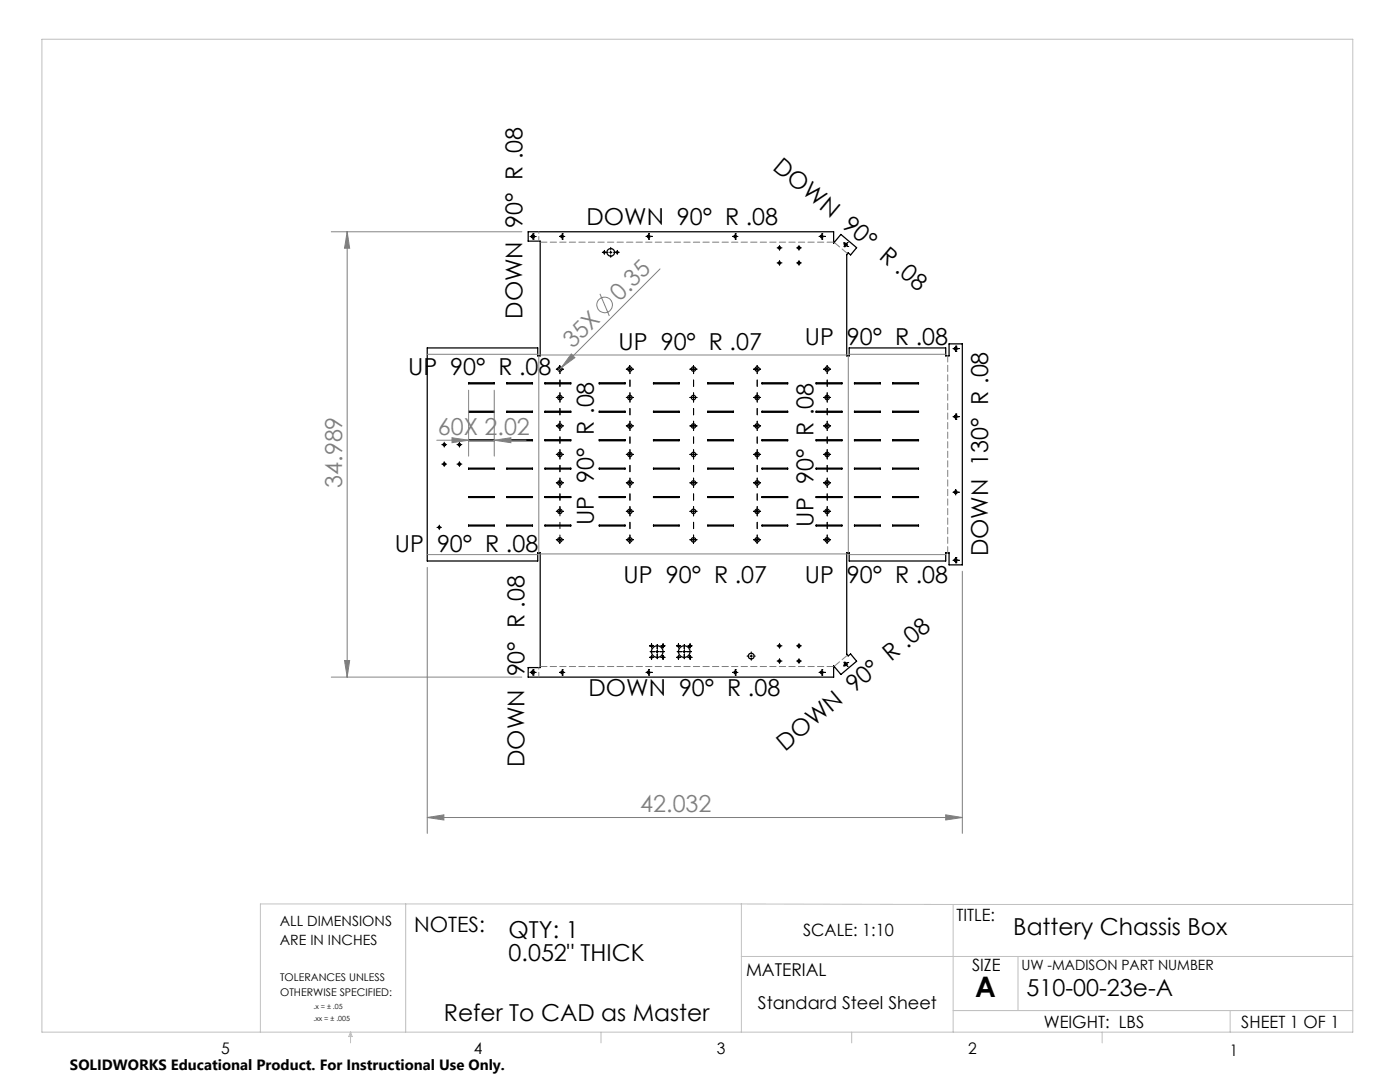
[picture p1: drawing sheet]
<svg xmlns="http://www.w3.org/2000/svg" width="279mm" height="216mm" viewBox="0 0 279 216" stroke-linecap="round" stroke-linejoin="round" font-family="sans-serif">
<g fill="none" stroke="#c0c0c0" stroke-width=".2">
<path d="M8.4 7.8h261.6v198.2h-261.6zM81 180.4v25.6M148 180.4v25.6M148 180.4h-96v25.6M148 190.9h122M148 180.4l42.2 .1M190.2 180.5v25.5M190.2 180.5h79.8M203.2 190.9v10.7M70 206v2.1M70 206l.3 .8h-.7zM119.9 206v2.1"/>
<path d="M170 206v2.1M190.2 201.6h79.8M220 206v2.1M245.5 201.6v4.4"/>
</g>
<g fill="none" stroke="#000" stroke-width=".25">
<path d="M105.4 46.2h61v2.3l1.4-1.7 3.2 2.6-1.2 1.5-.5-.5-.3 .4v20.2h.5v-1.6h19.2v1.6h.7v-2.4h2.7v44.1h-2.7v-2.4h-.7v1.6h-19.2v-1.6h-.5v20.2l.3 .4 .5-.4 1.2 1.4-3.2 2.7-1.4-1.7v2.2h-61v-1.9h2.4v-22.9h-.5v1.6h-22v-42.5h22v1.6h.5v-22.9h-2.4zM93.5 76.4h5.1v.2h-5.1zM101.1 76.4h5.2v.2h-5.2zM108.8 76.4h5.1v.2h-5.1zM119.6 76.4h5.1v.2h-5.1zM130.4 76.4h5.1v.2h-5.1zM141.3 76.4h5.1v.2h-5.1zM152.1 76.4h5.1v.2h-5.1zM162.9 76.4h5.1v.2h-5.1zM170.5 76.4h5.2v.2h-5.2zM178.2 76.4h5.1v.2h-5.1zM93.5 82.1h5.1v.2h-5.1z"/>
<path d="M93.5 87.7h5.1v.2h-5.1zM93.5 93.4h5.1v.2h-5.1zM93.5 99.1h5.1v.2h-5.1zM101.1 99.1h5.2v.2h-5.2zM101.1 93.4h5.2v.2h-5.2zM101.1 87.7h5.2v.2h-5.2zM101.1 82.1h5.2v.2h-5.2zM108.8 99.1h5.1v.2h-5.1zM108.8 93.4h5.1v.2h-5.1zM108.8 87.7h5.1v.2h-5.1zM108.8 82.1h5.1v.2h-5.1zM119.6 99.1h5.1v.2h-5.1z"/>
<path d="M119.6 93.4h5.1v.2h-5.1zM119.6 87.7h5.1v.2h-5.1zM119.6 82.1h5.1v.2h-5.1zM130.4 99.1h5.1v.2h-5.1zM130.4 93.4h5.1v.2h-5.1zM130.4 87.7h5.1v.2h-5.1zM130.4 82.1h5.1v.2h-5.1zM141.3 99.1h5.1v.2h-5.1zM141.3 93.4h5.1v.2h-5.1zM141.3 87.7h5.1v.2h-5.1zM141.3 82.1h5.1v.2h-5.1zM152.1 99.1h5.1v.2h-5.1z"/>
<path d="M152.1 93.4h5.1v.2h-5.1zM152.1 87.7h5.1v.2h-5.1zM152.1 82.1h5.1v.2h-5.1zM162.9 99.1h5.1v.2h-5.1zM162.9 93.4h5.1v.2h-5.1zM162.9 87.7h5.1v.2h-5.1zM162.9 82.1h5.1v.2h-5.1zM170.5 99.1h5.2v.2h-5.2zM170.5 93.4h5.2v.2h-5.2zM170.5 87.7h5.2v.2h-5.2zM170.5 82.1h5.2v.2h-5.2zM178.2 99.1h5.1v.2h-5.1z"/>
<path d="M178.2 93.4h5.1v.2h-5.1zM178.2 87.7h5.1v.2h-5.1zM178.2 82.1h5.1v.2h-5.1zM93.5 104.8h5.1v.2h-5.1zM101.1 104.8h5.2v.2h-5.2zM108.8 104.8h5.1v.2h-5.1zM119.6 104.8h5.1v.2h-5.1zM130.4 104.8h5.1v.2h-5.1zM141.3 104.8h5.1v.2h-5.1zM152.1 104.8h5.1v.2h-5.1zM162.9 104.8h5.1v.2h-5.1zM170.5 104.8h5.2v.2h-5.2z"/>
<path d="M178.2 104.8h5.1v.2h-5.1z"/>
<circle cx="106.4" cy="47.2" r=".32"/>
<circle cx="112.2" cy="47.2" r=".26"/>
<circle cx="120.6" cy="50.4" r=".17"/>
<circle cx="121.9" cy="50.4" r=".77"/>
<circle cx="123.2" cy="50.4" r=".16"/>
<circle cx="129.5" cy="47.2" r=".26"/>
<circle cx="146.7" cy="47.2" r=".26"/>
<circle cx="155.6" cy="49.5" r=".24"/>
<circle cx="155.6" cy="52.5" r=".23"/>
<circle cx="159.4" cy="49.5" r=".24"/>
<circle cx="159.5" cy="52.5" r=".23"/>
<circle cx="164" cy="47.2" r=".26"/>
<circle cx="168.8" cy="48.8" r=".29"/>
<circle cx="111.7" cy="79.3" r=".43"/>
<circle cx="111.7" cy="73.6" r=".43"/>
<circle cx="125.7" cy="79.3" r=".43"/>
<circle cx="125.7" cy="73.6" r=".43"/>
<circle cx="138.4" cy="79.3" r=".43"/>
<circle cx="138.4" cy="73.6" r=".43"/>
<circle cx="151.1" cy="79.3" r=".43"/>
<circle cx="151.1" cy="73.6" r=".43"/>
<circle cx="165.1" cy="79.3" r=".43"/>
<circle cx="165.1" cy="73.6" r=".43"/>
<circle cx="190.7" cy="69.6" r=".28"/>
<circle cx="88.7" cy="92.6" r=".24"/>
<circle cx="88.7" cy="88.7" r=".23"/>
<circle cx="91.7" cy="92.6" r=".25"/>
<circle cx="91.7" cy="88.7" r=".25"/>
<circle cx="111.7" cy="96.4" r=".43"/>
<circle cx="111.7" cy="85" r=".43"/>
<circle cx="111.7" cy="90.7" r=".43"/>
<circle cx="125.7" cy="96.4" r=".43"/>
<circle cx="125.7" cy="85" r=".43"/>
<circle cx="125.7" cy="90.7" r=".43"/>
<circle cx="138.4" cy="96.4" r=".43"/>
<circle cx="138.4" cy="85" r=".43"/>
<circle cx="138.4" cy="90.7" r=".43"/>
<circle cx="151.1" cy="96.4" r=".43"/>
<circle cx="151.1" cy="85" r=".43"/>
<circle cx="151.1" cy="90.7" r=".43"/>
<circle cx="165.1" cy="96.4" r=".43"/>
<circle cx="165.1" cy="85" r=".43"/>
<circle cx="165.1" cy="90.7" r=".43"/>
<circle cx="190.7" cy="98.2" r=".28"/>
<circle cx="190.7" cy="83.1" r=".28"/>
<circle cx="87.7" cy="105.2" r=".2"/>
<circle cx="111.7" cy="107.7" r=".43"/>
<circle cx="111.7" cy="102" r=".43"/>
<circle cx="125.7" cy="107.7" r=".43"/>
<circle cx="125.7" cy="102" r=".43"/>
<circle cx="138.4" cy="107.7" r=".43"/>
<circle cx="138.4" cy="102" r=".43"/>
<circle cx="151.1" cy="107.7" r=".43"/>
<circle cx="151.1" cy="102" r=".43"/>
<circle cx="165.1" cy="107.7" r=".43"/>
<circle cx="165.1" cy="102" r=".43"/>
<circle cx="190.7" cy="111.8" r=".28"/>
<circle cx="106.4" cy="134.2" r=".32"/>
<circle cx="112.2" cy="134.2" r=".26"/>
<circle cx="129.5" cy="134.2" r=".26"/>
<circle cx="130" cy="131.2" r=".17"/>
<circle cx="130" cy="128.9" r=".16"/>
<circle cx="131.2" cy="130" r="1.14"/>
<circle cx="132.3" cy="131.2" r=".16"/>
<circle cx="132.3" cy="128.9" r=".15"/>
<circle cx="135.4" cy="131.2" r=".16"/>
<circle cx="135.4" cy="128.9" r=".15"/>
<circle cx="136.6" cy="130" r="1.14"/>
<circle cx="137.7" cy="131.2" r=".17"/>
<circle cx="137.7" cy="128.9" r=".16"/>
<circle cx="146.7" cy="134.2" r=".26"/>
<circle cx="149.9" cy="130.9" r=".57"/>
<circle cx="155.5" cy="131.9" r=".25"/>
<circle cx="155.6" cy="128.9" r=".24"/>
<circle cx="159.4" cy="131.9" r=".25"/>
<circle cx="159.5" cy="128.9" r=".25"/>
<circle cx="164" cy="134.2" r=".26"/>
<circle cx="168.8" cy="132.5" r=".29"/>
</g>
<g fill="none" stroke="#808080" stroke-width=".2">
<path d="M66.1 46.2h38M69.3 46.2l.5 3.3h-1zM69.3 46.2v88.9M119.7 58.6l1.9 4.4M131.7 53.7l-19.7 19.6M85.3 70.7h22M93.5 77.9v13.1M98.6 77.9v13.1M107.5 71v39.3M107.8 70.8h61.2M112 73.3l-.6 .6M114 70.6l.7 .8-2.7 1.9z"/>
<path d="M169.3 71v39.3M169.5 70.7h19.2M87.2 87.8h17.8M90.2 87.3l3.3 .5-3.3 .5zM98.6 87.8l3.4-.5v1zM85.3 113.2v53.1M85.3 110.7h22M107.8 110.5h61.2M169.5 110.7h19.2M192.1 114v52.3M66.1 135.1h38M68.8 131.8h1l-.5 3.3z"/>
<path d="M85.3 163.1l3.3-.5v1zM85.3 163.1h106.8M188.7 162.6l3.4 .5-3.4 .5z"/>
<circle cx="120.7" cy="60.8" r="1.57"/>
</g>
<g fill="none" stroke="#000" stroke-width=".2" stroke-dasharray="15.2 1.3 1.3 1.3" stroke-dashoffset="14.8">
<path d="M111.7 78.8v-4.7M125.7 78.8v-4.7M138.4 78.8v-4.7M151.1 78.8v-4.7M165.1 78.8v-4.7M111.7 95.8v-4.6M111.7 90.2v-4.7M111.7 84.5v-4.7M125.7 95.8v-4.6M125.7 90.2v-4.7M125.7 84.5v-4.7M138.4 95.8v-4.6"/>
<path d="M138.4 90.2v-4.7M138.4 84.5v-4.7M151.1 95.8v-4.6M151.1 90.2v-4.7M151.1 84.5v-4.7M165.1 95.8v-4.6M165.1 90.2v-4.7M165.1 84.5v-4.7M111.7 101.5v-4.7M111.7 107.2v-4.7M125.7 107.2v-4.7M125.7 101.5v-4.7"/>
<path d="M138.4 107.2v-4.7M138.4 101.5v-4.7M151.1 107.2v-4.7M151.1 101.5v-4.7M165.1 107.2v-4.7M165.1 101.5v-4.7"/>
</g>
<g fill="none" stroke="#000" stroke-width=".2">
<path d="M105.8 47.2h.1M105.9 47.2h.1M106 47.2h.7M106.3 47.7h.1M106.3 46.7h.1M106.3 46.9v.5M106.4 47.7h.1M106.4 46.7h.1M106.4 46.9v.5M106.8 47.2h.1M106.9 47.2h.1M111.7 47.2h.1"/>
<path d="M111.9 47.2h.5M112.2 46.7h.1M112.2 47.7h.1M112.2 46.9v.5M112.7 47.2h.1M120.2 50.3h1.2M120.6 50v.8M121.6 50.3h.5M121.9 49.4v.4M121.9 50.1v.5M121.9 50.9v.5M122.4 50.3h1.2"/>
<path d="M123.2 50v.8M128.9 47.2h.1M129.2 47.2h.5M129.4 46.7h.1M129.4 47.7h.1M129.4 46.9v.5M130 47.2h.1M146.2 47.2h.1M146.5 47.2h.5M146.7 46.7h.1M146.7 47.7h.1M146.7 46.9v.5"/>
<path d="M147.2 47.2h.1M155.1 49.5h1M155.1 52.5h1M155.6 49v1M155.6 52v1M159 49.5h.9M159 52.5h.9M159.5 49v1M159.5 52v1M163.5 47.2h.1M163.7 47.2h.6M164 46.7h.1"/>
<path d="M164 47.7h.1M164 46.9v.5M164.5 47.2h.1M168.3 48.5h.1M168.4 48.5h.1M168.4 49.2h.1M168.5 49.2h.1M168.6 48.6l.2 .3M168.7 48.8l-.1 .2M168.7 48.8l.2 .2M168.8 48.9l-.1 .1M168.8 48.9l.2 .1"/>
<path d="M168.9 48.6l-.2 .2M169 48.6l-.2 .3M169.1 48.4h.1M169.2 48.4l-.1 .1M169.2 49.1h.1M169.2 49.2h.1M111 79.3h.2M111 73.7h.2M111.5 79.3h.5M111.5 73.7h.5M111.7 73v.1M111.7 73.4v.5"/>
<path d="M111.7 79.1v.5M112.3 79.3h.1M112.3 73.7h.1M125 79.3h.2M125 73.7h.2M125.4 79.3h.5M125.4 73.7h.5M125.7 73v.1M125.7 73.4v.5M125.7 79.1v.5M126.2 79.3h.2M126.2 73.7h.2"/>
<path d="M137.7 79.3h.2M137.7 73.7h.2M138.1 79.3h.5M138.1 73.7h.5M138.4 73v.1M138.4 73.4v.5M138.4 79.1v.5M138.9 79.3h.2M138.9 73.7h.2M150.4 79.3h.2M150.4 73.7h.2M150.8 79.3h.5"/>
<path d="M150.8 73.7h.5M151.1 73v.1M151.1 73.4v.5M151.1 79.1v.5M151.6 79.3h.2M151.6 73.7h.2M164.4 79.3h.2M164.4 73.7h.2M164.8 79.3h.5M164.8 73.7h.5M165.1 73v.1M165.1 73.4v.5"/>
<path d="M165.1 79.1v.5M165.6 79.3h.2M165.6 73.7h.2M190.2 69.6h.1M190.3 69.6h.1M190.4 69.6h.6M190.7 69.1h.1M190.7 70.1h.1M190.7 69.3v.5M190.8 69.1h.1M190.8 70.1h.1M190.8 69.3v.5"/>
<path d="M191.2 69.6h.1M191.3 69.6h.1M88.2 92.6h.9M88.2 88.7h.9M88.7 88.2v1M88.7 92.1v1M91.2 92.6h1M91.2 88.7h1M91.7 88.2v1M91.7 92.1v1M111 85h.2M111 90.7h.2"/>
<path d="M111 96.3h.2M111.5 85h.5M111.5 90.7h.5M111.5 96.3h.5M111.7 84.7v.6M111.7 90.4v.5M111.7 96.1v.5M112.3 85h.1M112.3 90.7h.1M112.3 96.3h.1M125 85h.2M125 90.7h.2"/>
<path d="M125 96.3h.2M125.4 85h.5M125.4 90.7h.5M125.4 96.3h.5M125.7 84.7v.6M125.7 90.4v.5M125.7 96.1v.5M126.2 85h.2M126.2 90.7h.2M126.2 96.3h.2M137.7 85h.2M137.7 90.7h.2"/>
<path d="M137.7 96.3h.2M138.1 85h.5M138.1 90.7h.5M138.1 96.3h.5M138.4 84.7v.6M138.4 90.4v.5M138.4 96.1v.5M138.9 85h.2M138.9 90.7h.2M138.9 96.3h.2M150.4 85h.2M150.4 90.7h.2"/>
<path d="M150.4 96.3h.2M150.8 85h.5M150.8 90.7h.5M150.8 96.3h.5M151.1 84.7v.6M151.1 90.4v.5M151.1 96.1v.5M151.6 85h.2M151.6 90.7h.2M151.6 96.3h.2M164.4 85h.2M164.4 90.7h.2"/>
<path d="M164.4 96.3h.2M164.8 85h.5M164.8 90.7h.5M164.8 96.3h.5M165.1 84.7v.6M165.1 90.4v.5M165.1 96.1v.5M165.6 85h.2M165.6 90.7h.2M165.6 96.3h.2M190.2 83.1h.1M190.2 98.2h.1"/>
<path d="M190.3 83.1h.1M190.3 98.2h.1M190.4 83.1h.6M190.4 98.2h.6M190.7 83.6h.1M190.7 82.6h.1M190.7 82.9v.5M190.7 97.7h.1M190.7 98v.5M190.7 98.7h.1M190.8 83.6h.1M190.8 82.6h.1"/>
<path d="M190.8 82.9v.5M190.8 97.7h.1M190.8 98v.5M190.8 98.7h.1M191.2 83.1h.1M191.2 98.2h.1M191.3 83.1h.1M191.3 98.2h.1M87.2 105.2h.9M87.7 104.8v.9M111 102h.2M111 107.7h.2"/>
<path d="M111.5 102h.5M111.5 107.7h.5M111.7 101.8v.5M111.7 107.5v.4M111.7 108.2v.2M112.3 102h.1M112.3 107.7h.1M125 102h.2M125 107.7h.2M125.4 102h.5M125.4 107.7h.5M125.7 101.8v.5"/>
<path d="M125.7 107.5v.4M125.7 108.2v.2M126.2 102h.2M126.2 107.7h.2M137.7 102h.2M137.7 107.7h.2M138.1 102h.5M138.1 107.7h.5M138.4 101.8v.5M138.4 107.5v.4M138.4 108.2v.2M138.9 102h.2"/>
<path d="M138.9 107.7h.2M150.4 102h.2M150.4 107.7h.2M150.8 102h.5M150.8 107.7h.5M151.1 101.8v.5M151.1 107.5v.4M151.1 108.2v.2M151.6 102h.2M151.6 107.7h.2M164.4 102h.2M164.4 107.7h.2"/>
<path d="M164.8 102h.5M164.8 107.7h.5M165.1 101.8v.5M165.1 107.5v.4M165.1 108.2v.2M165.6 102h.2M165.6 107.7h.2M190.2 111.8h.1M190.3 111.8h.1M190.4 111.8h.6M190.7 112.3h.1M190.7 111.3h.1"/>
<path d="M190.7 111.5v.5M190.8 112.3h.1M190.8 111.3h.1M190.8 111.5v.5M191.2 111.8h.1M191.3 111.8h.1M105.8 134.2h.1M105.9 134.2h.1M106 134.2h.7M106.3 134.7h.1M106.3 133.7h.1M106.3 133.9v.5"/>
<path d="M106.4 134.7h.1M106.4 133.7h.1M106.4 133.9v.5M106.8 134.2h.1M106.9 134.2h.1M111.7 134.2h.1M111.9 134.2h.5M112.2 133.7h.1M112.2 134.7h.1M112.2 133.9v.5M112.7 134.2h.1M128.9 134.2h.1"/>
<path d="M129.2 134.2h.5M129.4 133.7h.1M129.4 134.7h.1M129.4 133.9v.5M129.6 128.9h.8M129.6 131.2h.8M129.8 130h.9M130 134.2h.1M130 128.4v.9M130 130.8v.8M130.9 130h.5M131.2 128.6v.9"/>
<path d="M131.2 129.8v.5M131.2 130.5v.9M131.7 130h.9M131.9 128.9h.8M131.9 131.2h.8M132.3 128.4v.9M132.3 130.8v.8M135 128.9h.8M135 131.2h.8M135.1 130h1M135.4 128.4v.9M135.4 130.8v.8"/>
<path d="M136.3 130h.5M136.6 128.6v.9M136.6 129.8v.5M136.6 130.5v.9M137.1 130h.9M137.3 128.9h.8M137.3 131.2h.8M137.7 128.4v.9M137.7 130.8v.8M146.2 134.2h.1M146.5 134.2h.5M146.7 133.7h.1"/>
<path d="M146.7 134.7h.1M146.7 133.9v.5M147.2 134.2h.1M149.1 130.9h.3M149.6 130.9h.6M149.9 130.1v.3M149.9 130.7v.5M149.9 131.4v.4M150.4 130.9h.3M155.1 128.9h1M155.1 131.9h1M155.6 128.4v1"/>
<path d="M155.6 131.4v1M159 128.9h.9M159 131.9h.9M159.5 128.4v1M159.5 131.4v1M163.5 134.2h.1M163.7 134.2h.6M164 133.7h.1M164 134.7h.1M164 133.9v.5M164.5 134.2h.1M168.3 132.9h.1"/>
<path d="M168.4 132.8h.1M168.4 132.2h.1M168.5 132.1h.1M168.6 132.4l.1 .2M168.7 132.3l.1 .2M168.7 132.6l-.1 .1M168.7 132.6l.2 .2M168.8 132.5l-.2 .2M168.8 132.5l.2 .2M169 132.3l-.3 .3M169.1 133h.1M169.1 132.9h.1"/>
<path d="M169.2 132.2h.1"/>
</g>
<path d="M169.2 50.6l-2.7-2.2M166.5 133l2.7-2.3" fill="none" stroke="#808080" stroke-width=".2" stroke-dasharray="1.3 .6" stroke-dashoffset="-.2"/>
<path d="M166.4 48.3h-58.6M107.8 133h58.6" fill="none" stroke="#808080" stroke-width=".2" stroke-dasharray="1.3 .6" stroke-dashoffset="-.1"/>
<path d="M189.1 110.3v-39.3" fill="none" stroke="#808080" stroke-width=".2" stroke-dasharray="1.3 .6"/>
<path d="M107.5 46.2v1.9M107.5 133.2v1.9" fill="none" stroke="#808080" stroke-width=".2" stroke-dasharray="1.3 .6" stroke-dashoffset=".9"/>
<g fill="#808080">
<path d="M114 70.6l.7 .8-2.7 1.9z"/>
<path d="M85.3 163.1l3.3-.5v1zM188.7 162.6l3.4 .5-3.4 .5zM90.2 87.3l3.3 .5-3.3 .5zM98.6 87.8l3.4-.5v1z"/>
<path d="M69.3 46.2l.5 3.3h-1zM68.8 131.8h1l-.5 3.3z"/>
</g>
<text font-size="5.6" x="194.6" y="199">A</text>
<g font-size="4.7">
<text x="154.1" y="33.7" transform="rotate(40 154.1 33.7)">DOWN 90° R .08</text>
<text x="117" y="44.9">DOWN 90° R .08</text>
<text x="104.3" y="63.6" transform="rotate(-90 104.3 63.6)">DOWN 90° R .08</text>
<text x="123.5" y="69.8">UP 90° R .07</text>
<text x="160.6" y="68.9">UP 90° R .08</text>
<text x="81.4" y="74.7">UP 90° R .08</text>
<text x="118.5" y="104.8" transform="rotate(-90 118.5 104.8)">UP 90° R .08</text>
<text x="162.3" y="105.1" transform="rotate(-90 162.3 105.1)">UP 90° R .08</text>
<text x="78.8" y="110.1">UP 90° R .08</text>
<text x="197.2" y="111" transform="rotate(-90 197.2 111)">DOWN 130° R .08</text>
<text x="124.5" y="116.3">UP 90° R .07</text>
<text x="160.6" y="116.3">UP 90° R .08</text>
<text x="117.5" y="138.9">DOWN 90° R .08</text>
<text x="156.7" y="150" transform="rotate(-40 156.7 150)">DOWN 90° R .08</text>
<text x="104.7" y="153" transform="rotate(-90 104.7 153)">DOWN 90° R .08</text>
<text x="101.5" y="187.2">QTY: 1</text>
<text x="101.5" y="191.7">0.052&quot; THICK</text>
<text x="202.2" y="186.6">Battery Chassis Box</text>
<text x="88.6" y="203.7">Refer To CAD as Master</text>
<text x="204.9" y="198.8">510-00-23e-A</text>
</g>
<g font-size="4.7" fill="#808080">
<text x="123.7" y="60.2" transform="rotate(-45 123.7 60.2)">0.35</text>
<text x="114.3" y="69.6" transform="rotate(-45 114.3 69.6)">35X</text>
<text x="87.4" y="86.8">60X 2.02</text>
<text x="68.3" y="97.3" transform="rotate(-90 68.3 97.3)">34.989</text>
<text x="127.8" y="162.1">42.032</text>
</g>
<text font-size="4.2" x="82.6" y="185.9">NOTES:</text>
<g font-size="3.5">
<text x="148.9" y="194.7">MATERIAL</text>
<text x="151.3" y="201.3">Standard Steel Sheet</text>
</g>
<g font-size="3.4">
<text x="190.9" y="183.8">TITLE:</text>
<text x="160.3" y="186.8">SCALE: 1:10</text>
<text x="194" y="193.8">SIZE</text>
<text x="208.3" y="205.1">WEIGHT: LBS</text>
<text x="247.7" y="205.1">SHEET 1 OF 1</text>
</g>
<g font-size="3.2">
<text x="44.2" y="210.4">5</text>
<text x="94.6" y="210.3">4</text>
<text x="143.1" y="210.4">3</text>
<text x="193.2" y="210.3">2</text>
<text x="245.4" y="210.6">1</text>
</g>
<text font-size="3" x="14" y="213.5">SOLIDWORKS Educational Product. For Instructional Use Only.</text>
<g font-size="2.8">
<text x="55.8" y="184.8">ALL DIMENSIONS</text>
<text x="55.8" y="188.6">ARE IN INCHES</text>
<text x="203.8" y="193.5">UW -MADISON PART NUMBER</text>
</g>
<g font-size="2.1">
<text x="55.9" y="195.7">TOLERANCES UNLESS</text>
<text x="55.9" y="198.8">OTHERWISE SPECIFIED:</text>
</g>
<g font-size="1.4">
<text x="62.6" y="201.2">.x = ± .05</text>
<text x="62.6" y="203.7">.xx = ± .005</text>
</g>
</svg>
